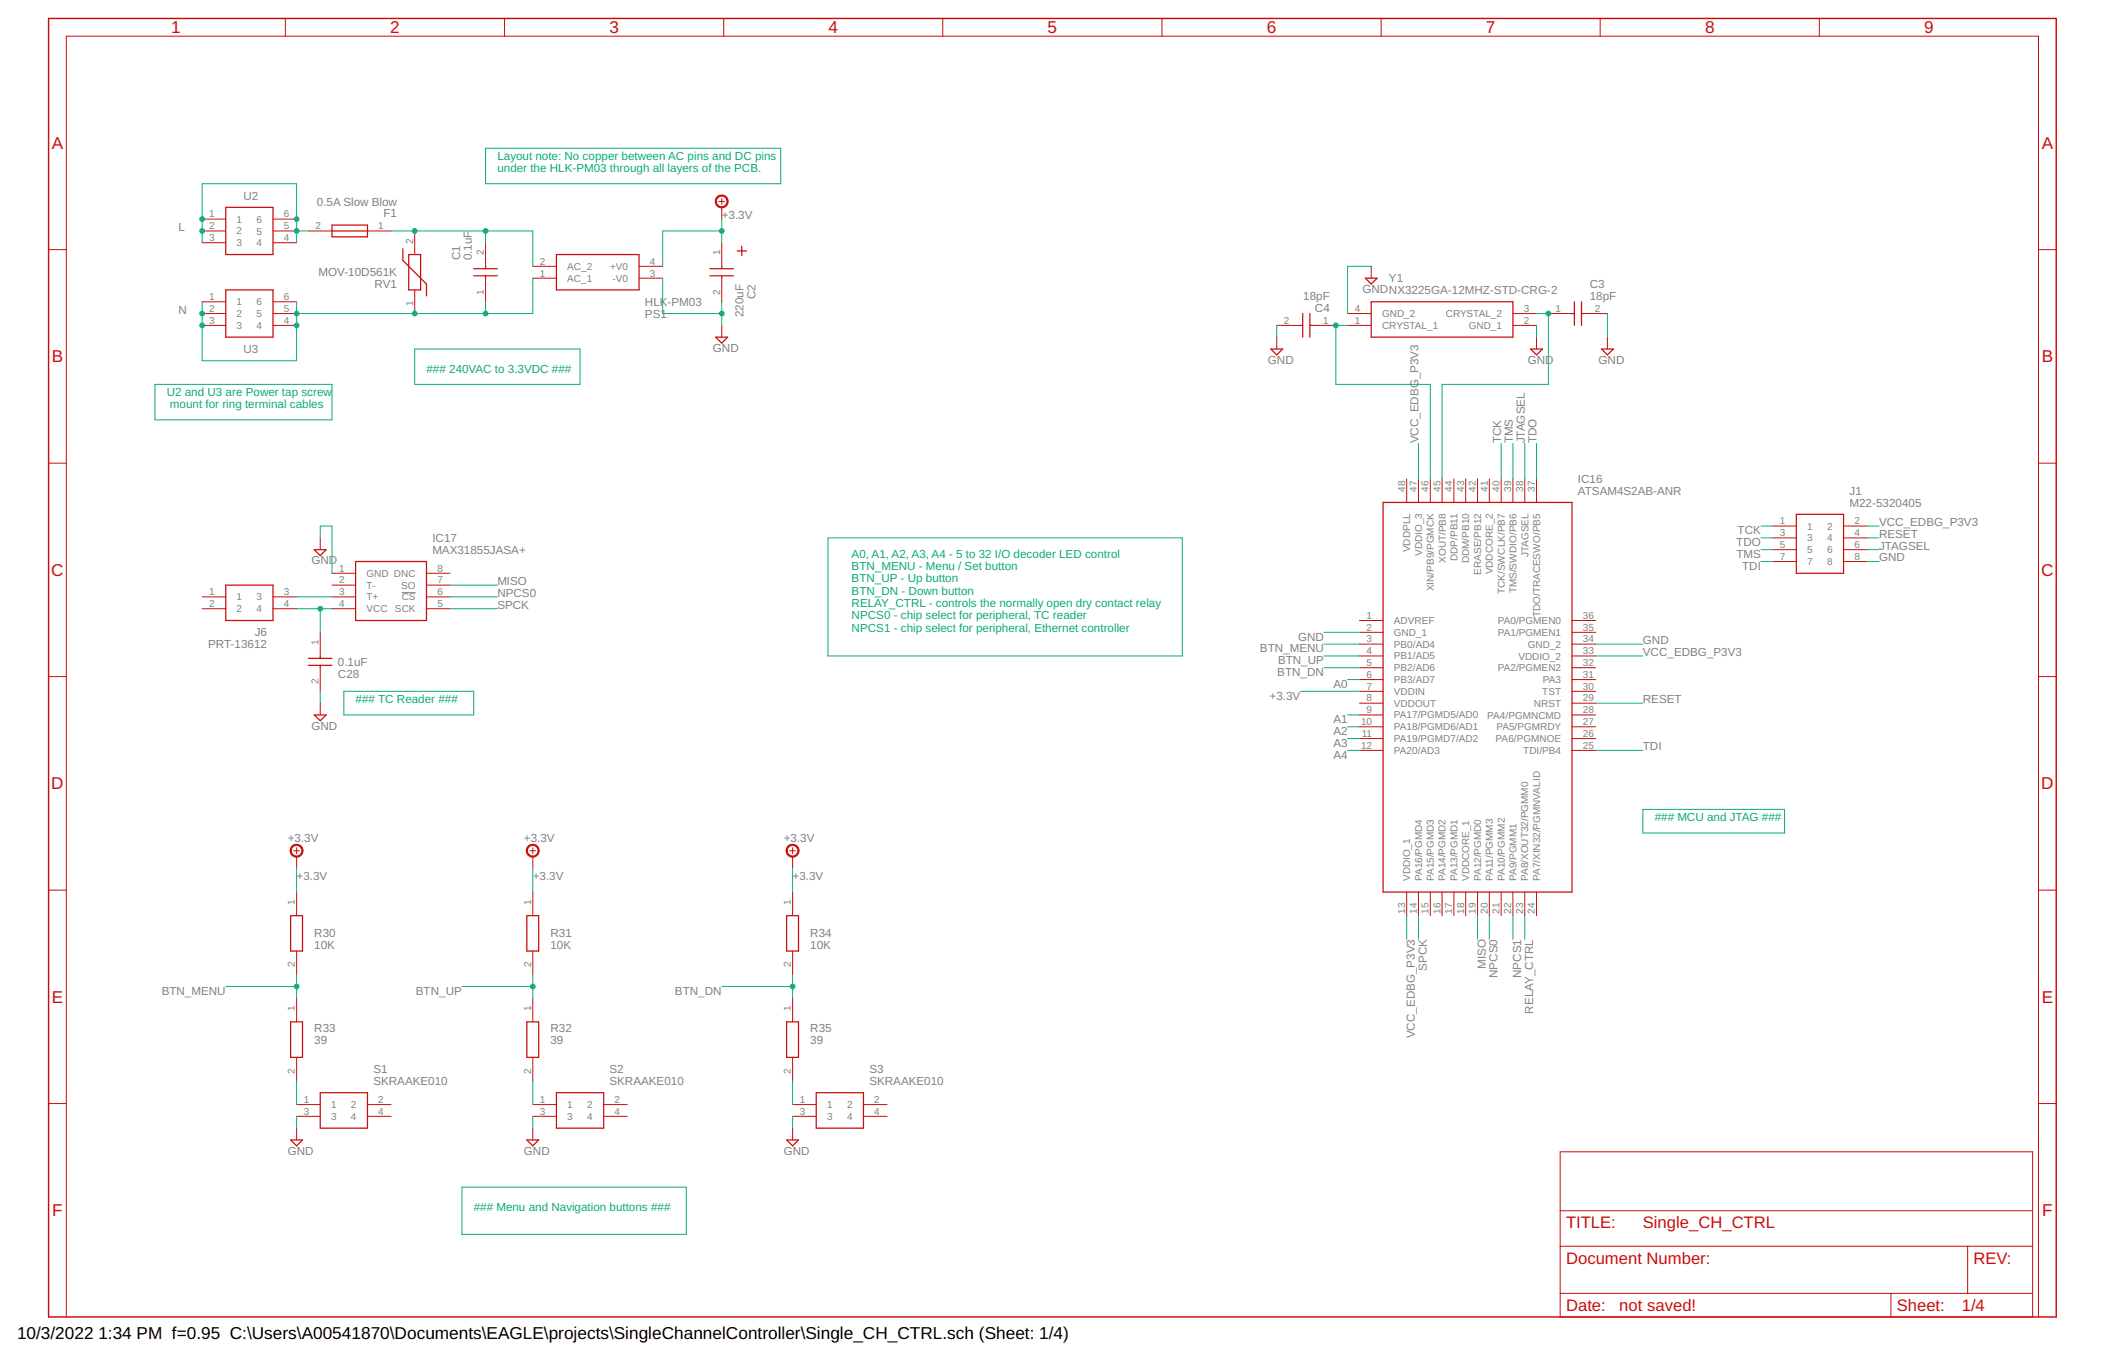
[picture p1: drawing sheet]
<svg xmlns="http://www.w3.org/2000/svg" width="432mm" height="279mm" viewBox="0 0 432 279" stroke-linecap="round" stroke-linejoin="round" font-family="sans-serif">
<path d="M82.4 121.7h2.9" fill="none" stroke="#808080" stroke-width=".21"/>
<g fill="none" stroke="#c90d0c" stroke-width=".25">
<path d="M46.3 42.6h9.7v9.7h-9.7zM46.3 59.5h9.7v9.7h-9.7zM68.1 46.2h7.3v2.4h-7.3zM68.1 47.4h7.3M82.7 51.1v2.4l4.8 4.8v2.4M83.9 52.3h2.4v7.2h-2.4zM97.2 56.6h4.9M97.2 55.2h4.9M99.7 54.7v.5M99.7 56.6v.5M114.2 52.3h16.9v7.2h-16.9zM145.7 56.6h4.8"/>
<path d="M145.7 55.2h4.8M148.1 54.7v.5M148.1 56.6v.5M151.3 51.5h1.9M152.2 50.6v1.9M280.2 57.1h2.4l-1.2 1.2zM146.9 69.2h2.4l-1.2 1.2zM260.8 71.6h2.4l-1.2 1.3zM266.9 66.8h.5M267.4 64.4v4.8M268.8 64.4v4.8M268.8 66.8h.5"/>
<path d="M281.4 62h29.1v7.2h-29.1zM314.1 71.6h2.5l-1.3 1.3zM322.6 64.4h.5M323.1 62v4.8M324.6 62v4.8M324.6 64.4h.4M328.7 71.6h2.4l-1.2 1.3zM64.5 112.8h2.4l-1.2 1.2zM73 115.3h14.5v12.1h-14.5zM283.8 103.1h38.8v80h-38.8zM368.7 105.6h9.7v12.1h-9.7zM46.3 120.1h9.7v7.3h-9.7z"/>
<path d="M63.3 135.1h4.8M63.3 136.6h4.8M65.7 134.7v.4M65.7 136.6v.5M64.5 146.8h2.4l-1.2 1.2zM59.6 188h2.5v7.2h-2.5zM108.1 188h2.5v7.2h-2.5zM161.4 188h2.5v7.2h-2.5zM59.6 209.8h2.5v7.3h-2.5zM108.1 209.8h2.5v7.3h-2.5zM161.4 209.8h2.5v7.3h-2.5zM59.6 234h2.5l-1.2 1.2z"/>
<path d="M65.7 224.3h9.7v7.3h-9.7zM108.1 234h2.5l-1.3 1.2zM114.2 224.3h9.7v7.3h-9.7zM161.4 234h2.5l-1.2 1.2zM167.5 224.3h9.7v7.3h-9.7z"/>
</g>
<g fill="none" stroke="#c90d0c" stroke-width=".21">
<path d="M58.6 3.8v3.6M103.5 3.8v3.6M148.5 3.8v3.6M193.5 3.8v3.6M238.5 3.8v3.6M283.4 3.8v3.6M328.4 3.8v3.6M373.4 3.8v3.6M10 51.2h3.6M41.5 45h4.8M41.5 47.4h4.8M41.5 49.8h4.8"/>
<path d="M56 45h4.9M56 47.4h4.9M56 49.8h4.9M63.3 47.4h4.8M75.4 47.4h4.9M85.1 47.4v4.9M85.1 59.5v4.9M99.7 49.8v4.9M99.7 57.1v4.9M109.3 57.1h4.9M109.3 54.7h4.9M131.1 57.1h4.9"/>
<path d="M131.1 54.7h4.9M147.5 41.4h1.2M148.1 40.7v1.3M148.1 42.6v2.4M148.1 49.8v4.9M148.1 57.1v4.9M281.4 54.7v2.4M418.4 51.2h3.6M41.5 62h4.8M41.5 64.4h4.8M41.5 66.8h4.8M56 62h4.9"/>
<path d="M56 64.4h4.9M56 66.8h4.9M148.1 66.8v2.4M262 66.8h4.9M262 69.2v2.4M269.3 66.8h4.9M276.6 64.4h4.8M276.6 66.8h4.8M310.5 64.4h4.8M310.5 66.8h4.8M315.3 69.2v2.4M317.8 64.4h4.8"/>
<path d="M325 64.4h4.9M329.9 69.2v2.4M10 95.1h3.6M288.7 98.3v4.8M291.1 98.3v4.8M293.5 98.3v4.8M296 98.3v4.8M298.4 98.3v4.8M300.8 98.3v4.8M303.2 98.3v4.8M305.6 98.3v4.8M308.1 98.3v4.8"/>
<path d="M310.5 98.3v4.8M312.9 98.3v4.8M315.3 98.3v4.8M418.4 95.1h3.6M65.7 110.4v2.4M68.1 117.7h4.9M87.5 117.7h4.9M363.8 108h4.9M363.8 110.4h4.9M363.8 112.8h4.9M363.8 115.3h4.9M378.4 108h4.8"/>
<path d="M378.4 110.4h4.8M378.4 112.8h4.8M378.4 115.3h4.8M10 138.9h3.6M41.5 122.5h4.8M41.5 125h4.8M56 122.5h4.9M56 125h4.9M65.7 129.8v4.9M65.7 137.1v4.8M68.1 122.5h4.9M68.1 125h4.9"/>
<path d="M68.1 120.1h4.9M87.5 122.5h4.9M87.5 125h4.9M87.5 120.1h4.9M279 127.4h4.8M279 129.8h4.8M279 132.2h4.8M279 134.7h4.8M279 137.1h4.8M279 139.5h4.8M322.6 127.4h4.9M322.6 129.8h4.9"/>
<path d="M322.6 132.2h4.9M322.6 134.7h4.9M322.6 137.1h4.9M322.6 139.5h4.9M418.4 138.9h3.6M65.7 144.4v2.4M279 141.9h4.8M279 144.4h4.8M279 146.8h4.8M279 149.2h4.8M279 151.6h4.8M279 154.1h4.8"/>
<path d="M322.6 141.9h4.9M322.6 144.4h4.9M322.6 146.8h4.9M322.6 149.2h4.9M322.6 151.6h4.9M322.6 154.1h4.9M60.3 174.6h1.2M60.9 174v1.3M60.9 175.9v2.4M108.7 174.6h1.2M109.3 174v1.3M109.3 175.9v2.4"/>
<path d="M162.1 174.6h1.2M162.7 174v1.3M162.7 175.9v2.4M10 182.7h3.6M60.9 183.1v4.9M60.9 195.2v4.9M109.3 183.1v4.9M109.3 195.2v4.9M162.7 183.1v4.9M162.7 195.2v4.9M288.7 183.1v4.9M291.1 183.1v4.9"/>
<path d="M293.5 183.1v4.9M296 183.1v4.9M298.4 183.1v4.9M300.8 183.1v4.9M303.2 183.1v4.9M305.6 183.1v4.9M308.1 183.1v4.9M310.5 183.1v4.9M312.9 183.1v4.9M315.3 183.1v4.9M418.4 182.7h3.6M60.9 204.9v4.9"/>
<path d="M60.9 217.1v4.8M109.3 204.9v4.9M109.3 217.1v4.8M162.7 204.9v4.9M162.7 217.1v4.8M10 226.5h3.6M60.9 226.8h4.8M60.9 229.2h4.8M60.9 231.6v2.4M75.4 226.8h4.9M75.4 229.2h4.9M109.3 226.8h4.9"/>
<path d="M109.3 229.2h4.9M109.3 231.6v2.4M123.9 226.8h4.8M123.9 229.2h4.8M162.7 226.8h4.8M162.7 229.2h4.8M162.7 231.6v2.4M177.2 226.8h4.9M177.2 229.2h4.9M320.2 236.5h97v33.9h-97zM418.4 226.5h3.6M320.2 255.8h97"/>
<path d="M320.2 248.6h97M403.8 255.8v9.7M13.6 270.4v-263h404.8v263M320.2 265.5h97M388.1 265.5v4.9"/>
</g>
<path d="M10 3.8h412v266.6h-412z" fill="none" stroke="#c90d0c" stroke-width=".3"/>
<g fill="#c90d0c" stroke="#c90d0c" stroke-width=".21">
<path d="M59.9 173.7a1.33 1.33 0 0 1 2.1 .2 1.33 1.33 0 0 1-.8 2 1.33 1.33 0 0 1-1.7-1.3h.3a1.08 1.08 0 0 1 1.5-1 1.08 1.08 0 0 1 .3 1.8 1.08 1.08 0 0 1-1.8-.5v-.3h-.3z" fill-rule="evenodd"/>
<path d="M108.4 173.7a1.33 1.33 0 0 1 2.1 .2 1.33 1.33 0 0 1-.8 2 1.33 1.33 0 0 1-1.7-1.3h.2a1.08 1.08 0 0 1 1.6-1 1.08 1.08 0 0 1 .2 1.8 1.08 1.08 0 0 1-1.7-.5l-.1-.3h-.2z" fill-rule="evenodd"/>
<path d="M161.7 173.7a1.34 1.34 0 0 1 2.1 .2 1.34 1.34 0 0 1-.8 2 1.34 1.34 0 0 1-1.7-1.3h.3a1.08 1.08 0 0 1 1.5-1 1.08 1.08 0 0 1 .3 1.8 1.08 1.08 0 0 1-1.8-.5v-.3h-.3z" fill-rule="evenodd"/>
<path d="M147.2 40.4a1.33 1.33 0 0 1 2.1 .3 1.33 1.33 0 0 1-.8 1.9 1.33 1.33 0 0 1-1.7-1.2h.2a1.09 1.09 0 0 1 1.5-1.1 1.09 1.09 0 0 1 .3 1.9 1.09 1.09 0 0 1-1.7-.6l-.1-.2h-.2z" fill-rule="evenodd"/>
</g>
<g fill="none" stroke="#0dab76" stroke-width=".21">
<path d="M99.7 30.4h60.5v7.3h-60.5zM41.5 49.8v-12.1h19.4v12.1M60.9 47.4h2.4M80.3 47.4h29v7.3M99.7 47.4v2.4M109.3 57.1v7.3h-48.4M136 57.1v7.3h12.1M148.1 47.4h-12.1v7.3M148.1 45v4.8M281.4 54.7h-4.8v9.7M31.8 78.9h36.3v7.3h-36.3zM41.5 62v12.1h19.4v-12.1"/>
<path d="M85.1 71.6h33.9v7.3h-33.9zM99.7 62v2.4M148.1 62v4.8M262 66.8v2.4M276.6 66.8h-2.4v12.1h19.3v19.4M315.3 64.4h2.5v14.5h-21.8v19.4M315.3 66.8v2.4M329.9 64.4v4.8M291.1 91v7.3M308.1 91v7.3M310.5 91v7.3M312.9 91v7.3"/>
<path d="M315.3 91v7.3M65.7 110.4v-2.4h2.4v9.7M169.9 110.4h72.7v24.3h-72.7zM361.4 108h2.4M361.4 115.3h2.4M361.4 110.4h2.4M361.4 112.8h2.4M383.2 108h2.4M383.2 115.3h2.4M383.2 110.4h2.4M383.2 112.8h2.4M60.9 125h7.2"/>
<path d="M60.9 122.5h7.2M65.7 125v4.8M92.4 125h9.7M92.4 120.1h9.7M92.4 122.5h9.7M271.7 129.8h7.3M271.7 132.2h7.3M271.7 134.7h7.3M271.7 137.1h7.3M276.6 139.5h2.4M327.5 132.2h9.7M327.5 134.7h9.7"/>
<path d="M65.7 141.9v2.5M70.6 141.9h26.6v4.9h-26.6zM266.9 141.9h12.1M276.6 154.1h2.4M276.6 146.8h2.4M276.6 149.2h2.4M276.6 151.6h2.4M327.5 154.1h9.7M327.5 144.4h9.7M60.9 178.3v4.8M109.3 178.3v4.8M162.7 178.3v4.8"/>
<path d="M337.2 166.2h29v4.8h-29zM288.7 188v4.8M291.1 188v4.8M303.2 188v4.8M305.6 188v4.8M310.5 188v4.8M312.9 188v4.8M46.3 202.5h14.6M60.9 200.1v4.8M94.8 202.5h14.5M109.3 200.1v4.8M148.1 202.5h14.6"/>
<path d="M162.7 200.1v4.8M60.9 221.9v4.9M60.9 229.2v2.4M109.3 221.9v4.9M109.3 229.2v2.4M162.7 221.9v4.9M162.7 229.2v2.4M94.8 243.7h46v9.7h-46z"/>
</g>
<g fill="#0dab76" stroke="#0dab76" stroke-width=".21">
<circle cx="148.1" cy="64.4" r=".49"/>
<circle cx="65.7" cy="125" r=".49"/>
<circle cx="148.1" cy="47.4" r=".49"/>
<circle cx="60.9" cy="202.5" r=".49"/>
<circle cx="109.3" cy="202.5" r=".49"/>
<circle cx="162.7" cy="202.5" r=".49"/>
<circle cx="41.5" cy="47.4" r=".49"/>
<circle cx="41.5" cy="45" r=".49"/>
<circle cx="60.9" cy="47.4" r=".49"/>
<circle cx="60.9" cy="45" r=".49"/>
<circle cx="41.5" cy="64.4" r=".49"/>
<circle cx="41.5" cy="66.8" r=".49"/>
<circle cx="60.9" cy="64.4" r=".49"/>
<circle cx="60.9" cy="66.8" r=".49"/>
<circle cx="99.7" cy="64.4" r=".49"/>
<circle cx="85.1" cy="64.4" r=".49"/>
<circle cx="99.7" cy="47.4" r=".49"/>
<circle cx="85.1" cy="47.4" r=".49"/>
<circle cx="317.8" cy="64.4" r=".49"/>
<circle cx="274.2" cy="66.8" r=".49"/>
</g>
<g font-size="3.5" fill="#c90d0c">
<text x="35.1" y="6.9">1</text>
<text x="80.1" y="6.9">2</text>
<text x="125.1" y="6.9">3</text>
<text x="170" y="6.9">4</text>
<text x="215" y="6.9">5</text>
<text x="260" y="6.9">6</text>
<text x="305" y="6.9">7</text>
<text x="349.9" y="6.9">8</text>
<text x="394.9" y="6.9">9</text>
<text x="10.6" y="30.6">A</text>
<text x="419" y="30.6">A</text>
<text x="10.6" y="74.4">B</text>
<text x="419" y="74.4">B</text>
<text x="10.5" y="118.2">C</text>
<text x="418.9" y="118.2">C</text>
<text x="10.5" y="162.1">D</text>
<text x="418.9" y="162.1">D</text>
<text x="10.6" y="205.9">E</text>
<text x="419" y="205.9">E</text>
<text x="10.7" y="249.7">F</text>
<text x="419.1" y="249.7">F</text>
</g>
<g font-size="3.5">
<text x="3.5" y="274.9">10/3/2022</text>
<text x="20.2" y="274.9">1:34 PM f=0.95 C:\Users\A00541870\Documents\EAGLE\projects\SingleChannelController\Single_CH_CTRL.sch (Sheet: 1/4)</text>
</g>
<g font-size="3.4" fill="#c90d0c">
<text x="321.4" y="252.2">TITLE:</text>
<text x="337.2" y="252.2">Single_CH_CTRL</text>
<text x="321.4" y="259.5">Document Number:</text>
<text x="405" y="259.5">REV:</text>
<text x="321.4" y="269.2">Date:</text>
<text x="332.3" y="269.2">not saved!</text>
<text x="389.3" y="269.2">Sheet:</text>
<text x="402.6" y="269.2">1/4</text>
</g>
<g font-size="2.4" fill="#0dab76">
<text x="102.1" y="32.8">Layout note: No copper between AC pins and DC pins</text>
<text x="102.1" y="35.3">under the HLK-PM03 through all layers of the PCB.</text>
<text x="87.5" y="76.5">### 240VAC to 3.3VDC ###</text>
<text x="34.2" y="81.2">U2 and U3 are Power tap screw</text>
<text x="34.9" y="83.8">mount for ring terminal cables</text>
<text x="174.8" y="114.5">A0, A1, A2, A3, A4 - 5 to 32 I/O decoder LED control</text>
<text x="174.8" y="117">BTN_MENU - Menu / Set button</text>
<text x="174.8" y="119.5">BTN_UP - Up button</text>
<text x="174.8" y="122.1">BTN_DN - Down button</text>
<text x="174.8" y="124.6">RELAY_CTRL - controls the normally open dry contact relay</text>
<text x="174.8" y="127.2">NPCS0 - chip select for peripheral, TC reader</text>
<text x="174.8" y="129.7">NPCS1 - chip select for peripheral, Ethernet controller</text>
<text x="73" y="144.3">### TC Reader ###</text>
<text x="339.6" y="168.6">### MCU and JTAG ###</text>
<text x="97.2" y="248.6">### Menu and Navigation buttons ###</text>
</g>
<g font-size="2.4" fill="#808080">
<text x="50" y="41">U2</text>
<text x="36.6" y="47.4">L</text>
<text x="65" y="42.2">0.5A Slow Blow</text>
<text x="78.7" y="44.6">F1</text>
<text x="148.1" y="45">+3.3V</text>
<text x="94.4" y="53.5" transform="rotate(-90 94.4 53.5)">C1</text>
<text x="96.9" y="53.5" transform="rotate(-90 96.9 53.5)">0.1uF</text>
<text x="65.4" y="56.7">MOV-10D561K</text>
<text x="76.9" y="59.2">RV1</text>
<text x="285.1" y="58">Y1</text>
<text x="326.3" y="59.2">C3</text>
<text x="36.6" y="64.4">N</text>
<text x="132.4" y="62.8">HLK-PM03</text>
<text x="132.4" y="65.2">PS1</text>
<text x="152.6" y="65.1" transform="rotate(-90 152.6 65.1)">220uF</text>
<text x="155" y="61.4" transform="rotate(-90 155 61.4)">C2</text>
<text x="267.5" y="61.6">18pF</text>
<text x="269.9" y="64">C4</text>
<text x="279.6" y="60.1">GNDNX3225GA-12MHZ-STD-CRG-2</text>
<text x="326.3" y="61.6">18pF</text>
<text x="50" y="72.5">U3</text>
<text x="146.3" y="72.3">GND</text>
<text x="260.2" y="74.7">GND</text>
<text x="313.5" y="74.7">GND</text>
<text x="328.1" y="74.7">GND</text>
<text x="291.1" y="91" transform="rotate(-90 291.1 91)">VCC_EDBG_P3V3</text>
<text x="308.1" y="91" transform="rotate(-90 308.1 91)">TCK</text>
<text x="310.5" y="91" transform="rotate(-90 310.5 91)">TMS</text>
<text x="312.9" y="91" transform="rotate(-90 312.9 91)">JTAGSEL</text>
<text x="315.3" y="91" transform="rotate(-90 315.3 91)">TDO</text>
<text x="323.8" y="101.6">ATSAM4S2AB-ANR</text>
<text x="323.8" y="99.2">IC16</text>
<text x="379.6" y="101.6">J1</text>
<text x="379.6" y="104">M22-5320405</text>
<text x="385.6" y="108">VCC_EDBG_P3V3</text>
<text x="88.7" y="113.7">MAX31855JASA+</text>
<text x="88.7" y="111.3">IC17</text>
<text x="356.3" y="112.1">TDO</text>
<text x="356.6" y="109.7">TCK</text>
<text x="385.6" y="112.8">JTAGSEL</text>
<text x="385.6" y="110.4">RESET</text>
<text x="63.9" y="115.9">GND</text>
<text x="356.4" y="114.5">TMS</text>
<text x="357.5" y="117">TDI</text>
<text x="385.6" y="115.3">GND</text>
<text x="102.1" y="120.1">MISO</text>
<text x="102.1" y="125">SPCK</text>
<text x="102.1" y="122.5">NPCS0</text>
<text x="52.3" y="130.7">J6</text>
<text x="266.4" y="131.5">GND</text>
<text x="42.7" y="133.1">PRT-13612</text>
<text x="69.3" y="136.7">0.1uF</text>
<text x="258.6" y="133.9">BTN_MENU</text>
<text x="262.3" y="136.3">BTN_UP</text>
<text x="337.2" y="132.2">GND</text>
<text x="337.2" y="134.7">VCC_EDBG_P3V3</text>
<text x="69.3" y="139.1">C28</text>
<text x="260.6" y="143.6">+3.3V</text>
<text x="262.1" y="138.8">BTN_DN</text>
<text x="273.6" y="141.2">A0</text>
<text x="63.9" y="149.8">GND</text>
<text x="273.6" y="148.5">A1</text>
<text x="337.2" y="144.3">RESET</text>
<text x="273.6" y="150.9">A2</text>
<text x="273.6" y="153.3">A3</text>
<text x="273.6" y="155.7">A4</text>
<text x="337.2" y="154">TDI</text>
<text x="59" y="172.8">+3.3V</text>
<text x="107.5" y="172.8">+3.3V</text>
<text x="160.8" y="172.8">+3.3V</text>
<text x="60.9" y="180.7">+3.3V</text>
<text x="109.3" y="180.7">+3.3V</text>
<text x="162.7" y="180.7">+3.3V</text>
<text x="64.5" y="194.9">10K</text>
<text x="64.5" y="192.5">R30</text>
<text x="113" y="194.9">10K</text>
<text x="113" y="192.5">R31</text>
<text x="166.3" y="194.9">10K</text>
<text x="166.3" y="192.5">R34</text>
<text x="292.8" y="199.3" transform="rotate(-90 292.8 199.3)">SPCK</text>
<text x="304.9" y="198.9" transform="rotate(-90 304.9 198.9)">MISO</text>
<text x="307.3" y="200.8" transform="rotate(-90 307.3 200.8)">NPCS0</text>
<text x="312.2" y="200.8" transform="rotate(-90 312.2 200.8)">NPCS1</text>
<text x="33.2" y="204.2">BTN_MENU</text>
<text x="85.4" y="204.2">BTN_UP</text>
<text x="138.5" y="204.2">BTN_DN</text>
<text x="314.6" y="208.1" transform="rotate(-90 314.6 208.1)">RELAY_CTRL</text>
<text x="64.5" y="214.3">39</text>
<text x="64.5" y="211.8">R33</text>
<text x="113" y="214.3">39</text>
<text x="113" y="211.8">R32</text>
<text x="166.3" y="214.3">39</text>
<text x="166.3" y="211.8">R35</text>
<text x="290.4" y="213.2" transform="rotate(-90 290.4 213.2)">VCC_EDBG_P3V3</text>
<text x="76.6" y="220.3">S1</text>
<text x="125.1" y="220.3">S2</text>
<text x="178.4" y="220.3">S3</text>
<text x="76.6" y="222.7">SKRAAKE010</text>
<text x="125.1" y="222.7">SKRAAKE010</text>
<text x="178.4" y="222.7">SKRAAKE010</text>
<text x="59" y="237">GND</text>
<text x="107.5" y="237">GND</text>
<text x="160.8" y="237">GND</text>
</g>
<g font-size="2.1" fill="#808080">
<text x="43" y="44.6">1</text>
<text x="43" y="47.1">2</text>
<text x="48.6" y="45.7">1</text>
<text x="52.6" y="45.7">6</text>
<text x="58.2" y="47.1">5</text>
<text x="58.2" y="44.6">6</text>
<text x="64.8" y="47.1">2</text>
<text x="77.6" y="47.1">1</text>
<text x="43" y="49.5">3</text>
<text x="48.6" y="48.1">2</text>
<text x="48.6" y="50.6">3</text>
<text x="52.6" y="50.6">4</text>
<text x="52.6" y="48.1">5</text>
<text x="58.2" y="49.5">4</text>
<text x="84.8" y="50" transform="rotate(-90 84.8 50)">2</text>
<text x="99.3" y="52.5" transform="rotate(-90 99.3 52.5)">2</text>
<text x="147.8" y="52.5" transform="rotate(-90 147.8 52.5)">1</text>
<text x="110.8" y="56.8">1</text>
<text x="110.8" y="54.3">2</text>
<text x="116.4" y="57.8">AC_1</text>
<text x="116.4" y="55.4">AC_2</text>
<text x="125.2" y="55.4">+V0</text>
<text x="125.7" y="57.8">-V0</text>
<text x="133.4" y="56.8">3</text>
<text x="133.4" y="54.3">4</text>
<text x="43" y="61.6">1</text>
<text x="43" y="64">2</text>
<text x="48.6" y="62.7">1</text>
<text x="48.6" y="65.1">2</text>
<text x="52.6" y="65.1">5</text>
<text x="52.6" y="62.7">6</text>
<text x="58.2" y="64">5</text>
<text x="58.2" y="61.6">6</text>
<text x="84.8" y="62.9" transform="rotate(-90 84.8 62.9)">1</text>
<text x="99.3" y="60.5" transform="rotate(-90 99.3 60.5)">1</text>
<text x="147.8" y="60.5" transform="rotate(-90 147.8 60.5)">2</text>
<text x="278" y="64">4</text>
<text x="283.6" y="65.1">GND_2</text>
<text x="296.7" y="65.1">CRYSTAL_2</text>
<text x="312.7" y="64">3</text>
<text x="319.2" y="64">1</text>
<text x="327.3" y="64">2</text>
<text x="43" y="66.5">3</text>
<text x="48.6" y="67.5">3</text>
<text x="52.6" y="67.5">4</text>
<text x="58.2" y="66.5">4</text>
<text x="263.5" y="66.5">2</text>
<text x="271.5" y="66.5">1</text>
<text x="278" y="66.5">1</text>
<text x="283.6" y="67.5">CRYSTAL_1</text>
<text x="301.4" y="67.5">GND_1</text>
<text x="312.7" y="66.5">2</text>
<text x="288.3" y="100.9" transform="rotate(-90 288.3 100.9)">48</text>
<text x="290.8" y="100.9" transform="rotate(-90 290.8 100.9)">47</text>
<text x="293.2" y="100.9" transform="rotate(-90 293.2 100.9)">46</text>
<text x="295.6" y="100.9" transform="rotate(-90 295.6 100.9)">45</text>
<text x="298" y="100.9" transform="rotate(-90 298 100.9)">44</text>
<text x="300.5" y="100.9" transform="rotate(-90 300.5 100.9)">43</text>
<text x="302.9" y="100.9" transform="rotate(-90 302.9 100.9)">42</text>
<text x="305.3" y="100.9" transform="rotate(-90 305.3 100.9)">41</text>
<text x="307.7" y="100.9" transform="rotate(-90 307.7 100.9)">40</text>
<text x="310.2" y="100.9" transform="rotate(-90 310.2 100.9)">39</text>
<text x="312.6" y="100.9" transform="rotate(-90 312.6 100.9)">38</text>
<text x="315" y="100.9" transform="rotate(-90 315 100.9)">37</text>
<text x="365.3" y="107.7">1</text>
<text x="380.6" y="107.7">2</text>
<text x="289.4" y="113.4" transform="rotate(-90 289.4 113.4)">VDDPLL</text>
<text x="365.3" y="110.1">3</text>
<text x="365.3" y="112.5">5</text>
<text x="370.9" y="108.7">1</text>
<text x="370.9" y="111.1">3</text>
<text x="370.9" y="113.6">5</text>
<text x="375" y="108.7">2</text>
<text x="375" y="111.2">4</text>
<text x="375" y="113.6">6</text>
<text x="380.6" y="110.1">4</text>
<text x="380.6" y="112.5">6</text>
<text x="69.6" y="117.4">1</text>
<text x="69.6" y="119.8">2</text>
<text x="75.2" y="118.4">GND DNC</text>
<text x="89.8" y="117.4">8</text>
<text x="89.8" y="119.8">7</text>
<text x="291.8" y="114.2" transform="rotate(-90 291.8 114.2)">VDDIO_3</text>
<text x="296.7" y="115.5" transform="rotate(-90 296.7 115.5)">XOUT/PB8</text>
<text x="299.1" y="115.2" transform="rotate(-90 299.1 115.2)">DDP/PB11</text>
<text x="301.5" y="115.7" transform="rotate(-90 301.5 115.7)">DDM/PB10</text>
<text x="304" y="118" transform="rotate(-90 304 118)">ERASE/PB12</text>
<text x="306.4" y="117.9" transform="rotate(-90 306.4 117.9)">VDDCORE_2</text>
<text x="313.7" y="114.4" transform="rotate(-90 313.7 114.4)">JTAGSEL</text>
<text x="365.3" y="114.9">7</text>
<text x="370.9" y="116">7</text>
<text x="375" y="116">8</text>
<text x="380.6" y="114.9">8</text>
<text x="43" y="122.2">1</text>
<text x="43" y="124.6">2</text>
<text x="48.6" y="123.3">1</text>
<text x="48.6" y="125.7">2</text>
<text x="52.6" y="123.3">3</text>
<text x="52.6" y="125.7">4</text>
<text x="58.2" y="122.2">3</text>
<text x="58.2" y="124.6">4</text>
<text x="69.6" y="122.2">3</text>
<text x="69.6" y="124.6">4</text>
<text x="75.2" y="120.8">T-</text>
<text x="75.2" y="123.3">T+</text>
<text x="75.2" y="125.7">VCC</text>
<text x="81.1" y="125.7">SCK</text>
<text x="82.3" y="120.8">SO</text>
<text x="82.4" y="123.3">CS</text>
<text x="89.8" y="122.2">6</text>
<text x="89.8" y="124.6">5</text>
<text x="294.3" y="121.4" transform="rotate(-90 294.3 121.4)">XIN/PB9/PGMCK</text>
<text x="308.8" y="122" transform="rotate(-90 308.8 122)">TCK/SWCLK/PB7</text>
<text x="311.2" y="121.8" transform="rotate(-90 311.2 121.8)">TMS/SWDIO/PB6</text>
<text x="280.5" y="127">1</text>
<text x="280.5" y="129.5">2</text>
<text x="280.5" y="131.9">3</text>
<text x="286.1" y="128.1">ADVREF</text>
<text x="286.1" y="130.5">GND_1</text>
<text x="307.4" y="128.1">PA0/PGMEN0</text>
<text x="307.4" y="130.5">PA1/PGMEN1</text>
<text x="316.1" y="126.7" transform="rotate(-90 316.1 126.7)">TDO/TRACESWO/PB5</text>
<text x="324.9" y="127">36</text>
<text x="324.9" y="129.5">35</text>
<text x="324.9" y="131.9">34</text>
<text x="65.4" y="132.4" transform="rotate(-90 65.4 132.4)">1</text>
<text x="280.5" y="134.3">4</text>
<text x="280.5" y="136.7">5</text>
<text x="286.1" y="133">PB0/AD4</text>
<text x="286.1" y="135.4">PB1/AD5</text>
<text x="286.1" y="137.8">PB2/AD6</text>
<text x="307.4" y="137.8">PA2/PGMEN2</text>
<text x="311.6" y="135.4">VDDIO_2</text>
<text x="313.6" y="133">GND_2</text>
<text x="324.9" y="134.3">33</text>
<text x="324.9" y="136.7">32</text>
<text x="65.4" y="140.5" transform="rotate(-90 65.4 140.5)">2</text>
<text x="280.5" y="139.2">6</text>
<text x="280.5" y="141.6">7</text>
<text x="286.1" y="140.2">PB3/AD7</text>
<text x="286.1" y="142.7">VDDIN</text>
<text x="316.5" y="142.7">TST</text>
<text x="316.6" y="140.2">PA3</text>
<text x="324.9" y="139.2">31</text>
<text x="324.9" y="141.6">30</text>
<text x="279.3" y="148.9">10</text>
<text x="280.5" y="144">8</text>
<text x="280.5" y="146.4">9</text>
<text x="286.1" y="145.1">VDDOUT</text>
<text x="286.1" y="147.5">PA17/PGMD5/AD0</text>
<text x="286.1" y="149.9">PA18/PGMD6/AD1</text>
<text x="305.2" y="147.5">PA4/PGMNCMD</text>
<text x="307.1" y="149.9">PA5/PGMRDY</text>
<text x="314.8" y="145.1">NRST</text>
<text x="324.9" y="144">29</text>
<text x="324.9" y="146.4">28</text>
<text x="324.9" y="148.9">27</text>
<text x="279.3" y="153.7">12</text>
<text x="279.5" y="151.3">11</text>
<text x="286.1" y="152.3">PA19/PGMD7/AD2</text>
<text x="286.1" y="154.8">PA20/AD3</text>
<text x="306.9" y="152.4">PA6/PGMNOE</text>
<text x="312.6" y="154.8">TDI/PB4</text>
<text x="324.9" y="151.3">26</text>
<text x="324.9" y="153.7">25</text>
<text x="60.5" y="185.7" transform="rotate(-90 60.5 185.7)">1</text>
<text x="109" y="185.7" transform="rotate(-90 109 185.7)">1</text>
<text x="162.3" y="185.7" transform="rotate(-90 162.3 185.7)">1</text>
<text x="289.4" y="180.9" transform="rotate(-90 289.4 180.9)">VDDIO_1</text>
<text x="291.8" y="180.9" transform="rotate(-90 291.8 180.9)">PA16/PGMD4</text>
<text x="294.3" y="180.9" transform="rotate(-90 294.3 180.9)">PA15/PGMD3</text>
<text x="296.7" y="180.9" transform="rotate(-90 296.7 180.9)">PA14/PGMD2</text>
<text x="299.1" y="180.9" transform="rotate(-90 299.1 180.9)">PA13/PGMD1</text>
<text x="301.5" y="180.9" transform="rotate(-90 301.5 180.9)">VDDCORE_1</text>
<text x="304" y="180.9" transform="rotate(-90 304 180.9)">PA12/PGMD0</text>
<text x="306.4" y="180.9" transform="rotate(-90 306.4 180.9)">PA11/PGMM3</text>
<text x="308.8" y="180.9" transform="rotate(-90 308.8 180.9)">PA10/PGMM2</text>
<text x="311.2" y="180.9" transform="rotate(-90 311.2 180.9)">PA9/PGMM1</text>
<text x="313.7" y="180.9" transform="rotate(-90 313.7 180.9)">PA8/XOUT32/PGMM0</text>
<text x="316.1" y="180.9" transform="rotate(-90 316.1 180.9)">PA7/XIN32/PGMNVALID</text>
<text x="288.3" y="187.6" transform="rotate(-90 288.3 187.6)">13</text>
<text x="290.8" y="187.6" transform="rotate(-90 290.8 187.6)">14</text>
<text x="293.2" y="187.6" transform="rotate(-90 293.2 187.6)">15</text>
<text x="295.6" y="187.6" transform="rotate(-90 295.6 187.6)">16</text>
<text x="298" y="187.6" transform="rotate(-90 298 187.6)">17</text>
<text x="300.5" y="187.6" transform="rotate(-90 300.5 187.6)">18</text>
<text x="302.9" y="187.6" transform="rotate(-90 302.9 187.6)">19</text>
<text x="305.3" y="187.6" transform="rotate(-90 305.3 187.6)">20</text>
<text x="307.7" y="187.6" transform="rotate(-90 307.7 187.6)">21</text>
<text x="310.2" y="187.6" transform="rotate(-90 310.2 187.6)">22</text>
<text x="312.6" y="187.6" transform="rotate(-90 312.6 187.6)">23</text>
<text x="315" y="187.6" transform="rotate(-90 315 187.6)">24</text>
<text x="60.5" y="198.6" transform="rotate(-90 60.5 198.6)">2</text>
<text x="109" y="198.6" transform="rotate(-90 109 198.6)">2</text>
<text x="162.3" y="198.6" transform="rotate(-90 162.3 198.6)">2</text>
<text x="60.5" y="207.6" transform="rotate(-90 60.5 207.6)">1</text>
<text x="109" y="207.6" transform="rotate(-90 109 207.6)">1</text>
<text x="162.3" y="207.6" transform="rotate(-90 162.3 207.6)">1</text>
<text x="60.5" y="220.4" transform="rotate(-90 60.5 220.4)">2</text>
<text x="109" y="220.4" transform="rotate(-90 109 220.4)">2</text>
<text x="162.3" y="220.4" transform="rotate(-90 162.3 220.4)">2</text>
<text x="62.3" y="226.4">1</text>
<text x="67.9" y="227.5">1</text>
<text x="72" y="227.5">2</text>
<text x="77.6" y="226.4">2</text>
<text x="110.8" y="226.4">1</text>
<text x="116.4" y="227.5">1</text>
<text x="120.5" y="227.5">2</text>
<text x="126.1" y="226.4">2</text>
<text x="164.1" y="226.4">1</text>
<text x="169.7" y="227.5">1</text>
<text x="173.8" y="227.5">2</text>
<text x="179.4" y="226.4">2</text>
<text x="62.3" y="228.8">3</text>
<text x="67.9" y="229.9">3</text>
<text x="72" y="229.9">4</text>
<text x="77.6" y="228.8">4</text>
<text x="110.8" y="228.8">3</text>
<text x="116.4" y="229.9">3</text>
<text x="120.5" y="229.9">4</text>
<text x="126.1" y="228.8">4</text>
<text x="164.1" y="228.8">3</text>
<text x="169.7" y="229.9">3</text>
<text x="173.8" y="229.9">4</text>
<text x="179.4" y="228.8">4</text>
</g>
</svg>
